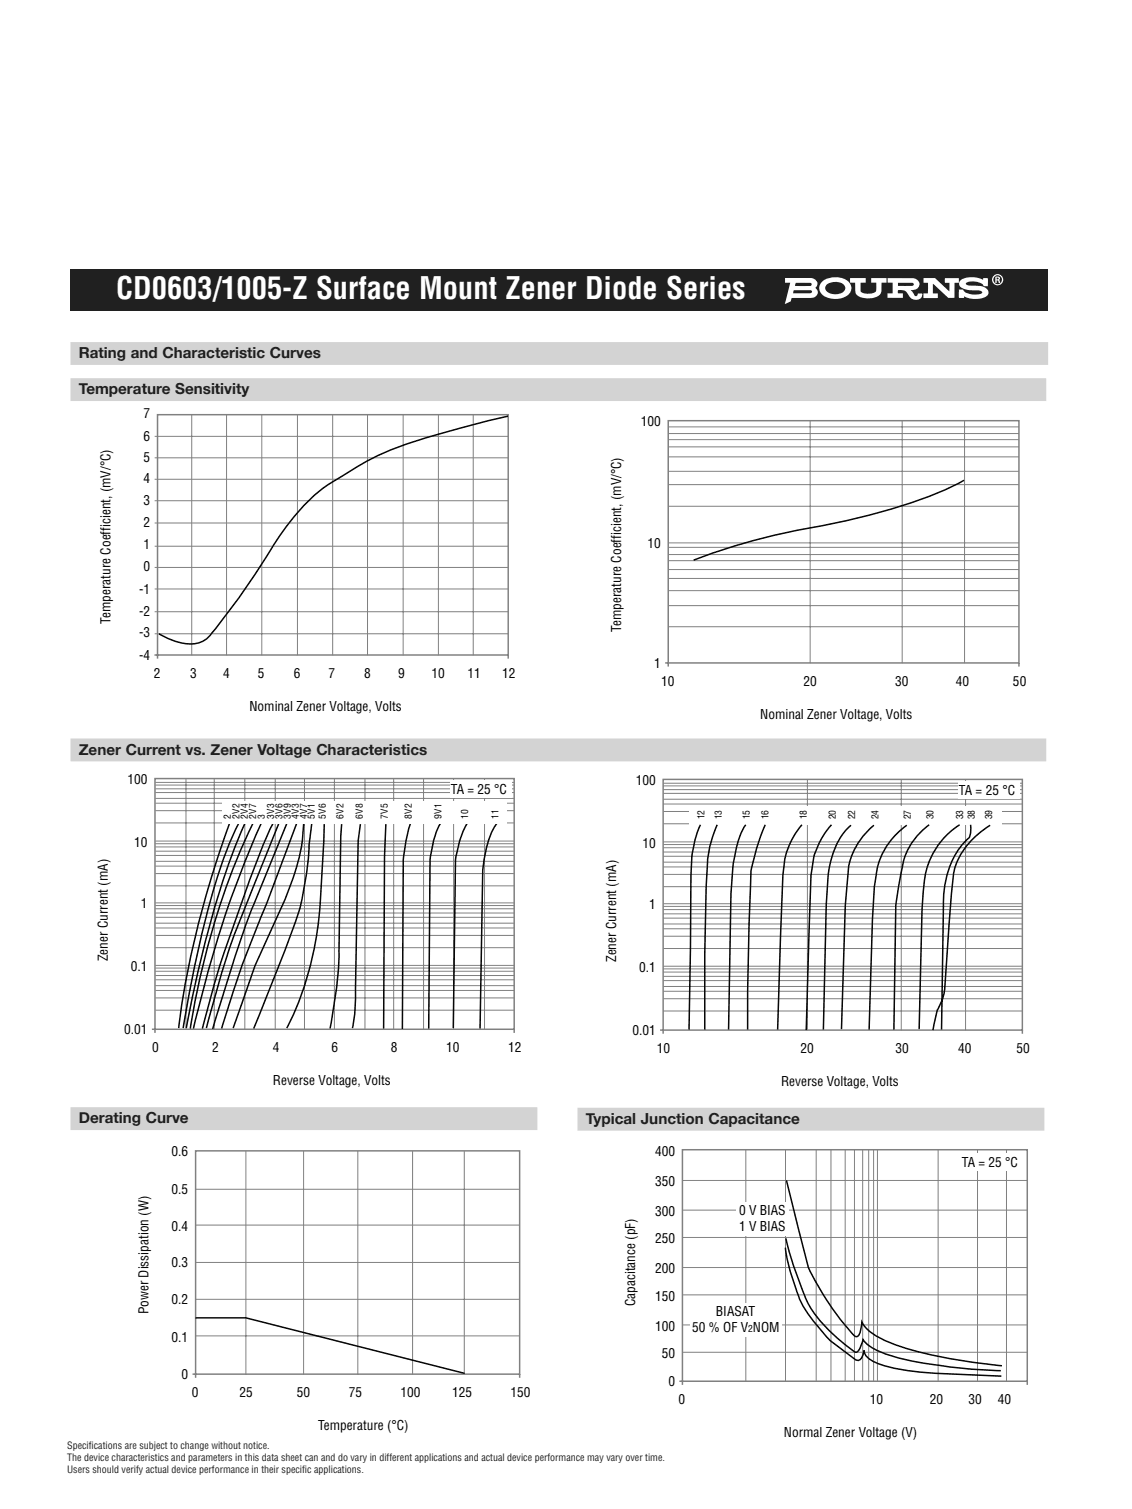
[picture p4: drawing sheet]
<svg xmlns="http://www.w3.org/2000/svg" width="210mm" height="279mm" viewBox="0 0 210 279" stroke-linecap="round" stroke-linejoin="round" font-family="sans-serif">
<!-- layer: Layer 1 -->
<path d="M13.1 49.7h180.9v7.8h-180.9z" fill="#231f20"/>
<g fill="#fff">
<path d="M145.3 51.5h4.9a1.02 1.02 0 0 1 1 .5 1.02 1.02 0 0 1-.2 1.2l-.1 .1a1.03 1.03 0 0 1 .4 1.3 1.03 1.03 0 0 1-1.2 .6h-3.5a1.49 1.49 0 0 1-1.3 1l1-3.8h-1zM146.9 53.8l-.1 .5h3.2l.3-.2v-.2l-.3-.2zM147.3 52.4l-.1 .6 2.9-.1 .2-.2-.3-.3zM152.3 52.1a1.7 1.7 0 0 0-.6 1.7 1.7 1.7 0 0 0 1.4 1.3 3.7 3.7 0 0 0 4.3-1 1.79 1.79 0 0 0-1.4-2.6 4.2 4.2 0 0 0-3.7 .6zM153 52.8a2.38 2.38 0 0 1 3.4 .3 1.22 1.22 0 0 1-1.3 1.4h-.5a1.72 1.72 0 0 1-1.9-1.2zM157.4 51.5v.8l.9 .1v.7a1.56 1.56 0 0 0 1.5 2.1 3.1 3.1 0 0 0 3.3-.9l.1-2h.9v-.8h-2.8v.8l.9 .1v.8a.89 .89 0 0 1-.9 1.2h-.9a1.24 1.24 0 0 1-1.1-.5v-1.5l1-.1v-.8zM164.3 51.5v.8h.9v2h-.9v.8h2.8v-.8h-.8v-.6a1.71 1.71 0 0 1 2.1 1.2 1.25 1.25 0 0 0 1.4 .6 1.25 1.25 0 0 0 .9-1.2h-.8a.36 .36 0 0 1-.2 .5 .36 .36 0 0 1-.4-.1l-.7-1a1.31 1.31 0 0 0 1.6-1.3 1.35 1.35 0 0 0-1.2-.9zM166.2 52.4h2.7l.3 .2-.3 .3h-2.7zM171 51.5v.9h.8v.7v1.2l-.9 .1 .1 .8h2.6v-.9h-.9v-1.8l2.8 2.7 1.2-.1v-2.7h.8v-.9h-2.6v.9h.9l-.1 1.5-2.6-2.4zM177.8 51.9a.95 .95 0 0 0-.2 1 .95 .95 0 0 0 .9 .6l1.6 .3a1.85 1.85 0 0 1 1.7 .4 3.1 3.1 0 0 1-3 0l-.5-.6-.8 .1v1.5h.9l.1-.3a4.4 4.4 0 0 0 4.2-.1 .82 .82 0 0 0 .2-1.1 3 3 0 0 0-2.9-.8 1.4 1.4 0 0 1-1.2-.3v-.2a2.83 2.83 0 0 1 3.3 .5v.1h.8l-.1-1.5h-.7l-.1 .3a4.3 4.3 0 0 0-4.2 .1z"/>
<path d="M183.9 51.8a.81 .81 0 0 1 1.6 0 .81 .81 0 0 1-1.6 0zM183.6 51.8a1.05 1.05 0 0 0 2.1 0 1.05 1.05 0 0 0-2.1 0zM184.3 51.2v1.2h.2v-.5l.3 .1 .1 .4h.2l-.2-.6 .2-.3-.1-.2zM184.5 51.4h.3v.3h-.3z"/>
</g>
<path d="M13.1 65.4h180.9M13.1 72.1h180.6" fill="none" stroke="#d1d3d4" stroke-width="4.2" stroke-linecap="butt"/>
<path d="M15.9 75.3h81.5v62.1h-81.5z" fill="#fff"/>
<g fill="none" stroke="#808080" stroke-width=".19">
<path d="M35.5 76.8v44.5M41.9 76.8v44.5M48.5 76.8v44.5M55.1 76.8v44.5M61.6 76.8v44.5M68 76.8v44.5M74.6 76.8v44.5M81.2 76.8v44.5M87.6 76.8v44.5M28.6 96.8h65.5M28.6 92.7h65.5M28.6 88.7h65.5"/>
<path d="M28.6 84.8h65.5M28.6 80.8h65.5M28.6 105.1h65.5M28.6 101.1h65.5M28.6 117.3h65.5M28.6 113.3h65.5M28.6 109.1h65.5"/>
</g>
<path d="M29.2 76.8h64.9v44.5h-64.9zM28.6 121.3h.6v.7M94.1 121.3v.7" fill="none" stroke="#808080" stroke-width=".28"/>
<path d="M94 77.1a160.4 160.4 0 0 0-22.1 6.4 74.9 74.9 0 0 0-13.2 7.8 49.6 49.6 0 0 0-9.5 11.9 112.5 112.5 0 0 1-10.9 15 5.8 5.8 0 0 1-5.7 .6l-1.9-.8-1.3-.7" fill="none" stroke="#000" stroke-width=".28"/>
<path d="M111.1 75.3h86.8v61.1h-86.8z" fill="#fff"/>
<path d="M123.7 77.9h64.9v44.8h-64.9zM123.1 122.7h.6v.7M188.6 122.7v.7" fill="none" stroke="#808080" stroke-width=".28"/>
<g fill="none" stroke="#808080" stroke-width=".19">
<path d="M123.7 79h64.9M150 77.9v44.9M167 77.9v44.9M178.6 77.9v44.9M123.7 93.7h64.9M123.7 89.7h64.9M123.7 87.3h64.9M123.7 84.6h64.9M123.7 82.7h64.9M123.7 81.4h64.9M123.7 80.3h64.9M123.7 116h64.9"/>
<path d="M123.7 112.1h64.9M123.7 109.4h64.9M123.7 107.1h64.9M123.7 105.5h64.9M123.7 103.8h64.9M123.7 102.7h64.9M123.7 101.3h64.9M123.7 100.5h64.9"/>
</g>
<path d="M178.5 88.9a79.3 79.3 0 0 1-20.2 7.1l-2 .5a218.6 218.6 0 0 0-17.5 3.8l-5 1.5-5.4 1.9" fill="none" stroke="#000" stroke-width=".28"/>
<path d="M13.1 138.9h180.6" fill="none" stroke="#d1d3d4" stroke-width="4.2" stroke-linecap="butt"/>
<path d="M15.9 141.3h83.6v62.1h-83.6z" fill="#fff"/>
<path d="M28.7 144.2h66.5v46.4h-66.5zM28.1 190.6h.6v.6M95.2 190.6v.6" fill="none" stroke="#808080" stroke-width=".28"/>
<g fill="none" stroke="#808080" stroke-width=".19">
<path d="M28.8 159.5h66.4M28.8 158.4h66.4M28.8 157.6h66.4M28.8 156.8h66.4M28.8 156.2h66.4M28.8 155.7h66.4M28.8 152.4h66.4M28.8 150.1h66.4M28.8 148.7h66.4M28.8 147.8h66.4M28.8 146.7h66.4M28.8 146.1h66.4"/>
<path d="M28.8 145.4h66.4M28.8 144.9h66.4M34.4 144.2v46.4M39.7 144.2v46.4M45.3 144.2v46.4M51 144.2v46.4M56.4 144.2v46.4M61.9 144.2v46.4M67.6 144.2v46.4M72.9 144.2v46.4M78.4 144.2v46.4M84 144.2v46.4"/>
<path d="M89.7 144.2v46.4M28.8 179.8h66.4M28.8 179.2h66.4M28.8 178.7h66.4M28.8 175.5h66.4M28.8 173.2h66.4M28.8 171.8h66.4M28.8 170.9h66.4M28.8 169.8h66.4M28.8 169.1h66.4M28.8 168.3h66.4M28.8 167.7h66.4"/>
<path d="M28.8 167.2h66.4M28.8 164h66.4M28.8 161.7h66.4M28.8 160.4h66.4M28.8 187h66.4M28.8 184.8h66.4M28.8 183.4h66.4M28.8 182.5h66.4M28.8 181.4h66.4M28.8 180.6h66.4"/>
</g>
<g fill="none" stroke="#000" stroke-width=".28">
<path d="M42.5 152.4a165.4 165.4 0 0 0-9.4 38M44.2 152.5a98.4 98.4 0 0 0-7.2 22.2l-1.6 7.1-1.5 8.6M45.3 152.5a166.4 166.4 0 0 0-9.7 32l-1.1 5.9M46.8 152.5a140.7 140.7 0 0 0-11.6 37.9M48.4 152.4a200 200 0 0 0-12.6 38M50.5 152.5a198.6 198.6 0 0 0-8.1 21.1 192.8 192.8 0 0 0-4.9 16.8M51.6 152.5l-3.8 9.4a177.3 177.3 0 0 0-8.5 24.4l-1.1 4.1M53.1 152.5l-6.1 14.8a304 304 0 0 0-7.6 23.2M54.9 152.5l-5.5 14.8a186.4 186.4 0 0 0-8.4 23.1M56.2 152.4a41.6 41.6 0 0 1-3.7 14.7l-5.3 11.7-4 11.6M57.7 152.5l-.5 4a52.1 52.1 0 0 1-4 18.3l-6.2 15.6M60 152.6a178.1 178.1 0 0 1-1.3 20 55.2 55.2 0 0 1-5.6 17.8"/>
<path d="M63.2 152.6l-.1 2.2-.3 21.3a86.8 86.8 0 0 1-1.7 14.3M66.7 152.6l-.4 3-.5 27.4a26.3 26.3 0 0 1-.6 7.4M71.4 152.6l-.2 5.9-.2 31.9M76 152.5a34.7 34.7 0 0 0-1.3 6.7l-.2 31.3M81.5 152.5a19.1 19.1 0 0 0-1.9 6.7l-.2 31.2M86.6 152.3a19.2 19.2 0 0 0-2.3 6.9l-.4 31.2M92.1 152.3a15.5 15.5 0 0 0-2.6 7.5l-.1 1.4-.5 29.2"/>
</g>
<g fill="#fff">
<path d="M83.3 144.6h11.4v3.1h-11.4z"/>
<path d="M41.2 148.4h52.7v4.1h-52.7z"/>
<path d="M111.1 141.3h86.8v61.1h-86.8z"/>
</g>
<path d="M122.8 144.3h66.5v46.4h-66.5zM122.2 190.7h.6v.7M189.3 190.7v.7" fill="none" stroke="#808080" stroke-width=".28"/>
<g fill="none" stroke="#808080" stroke-width=".19">
<path d="M122.8 159.6h66.5M122.8 158.5h66.5M122.8 157.8h66.5M122.8 157h66.5M122.8 156.4h66.5M122.8 155.9h66.5M122.8 152.5h66.5M122.8 150.3h66.5M122.8 148.9h66.5M122.8 148h66.5M122.8 146.9h66.5M122.8 146.2h66.5"/>
<path d="M122.8 145.5h66.5M122.8 145h66.5M149.5 144.3v46.5M166.8 144.3v46.5M178.7 144.3v46.5M122.8 180h66.5M122.8 179.4h66.5M122.8 178.9h66.5M122.8 175.6h66.5M122.8 173.4h66.5M122.8 172h66.5M122.8 171.1h66.5"/>
<path d="M122.8 170h66.5M122.8 169.2h66.5M122.8 168.4h66.5M122.8 167.8h66.5M122.8 167.3h66.5M122.8 164.2h66.5M122.8 161.9h66.5M122.8 160.5h66.5M122.8 187.2h66.5M122.8 184.9h66.5M122.8 183.5h66.5M122.8 182.7h66.5"/>
<path d="M122.8 181.6h66.5M122.8 180.8h66.5"/>
</g>
<g fill="#fff">
<path d="M177.4 144.7h11.4v3.2h-11.4z"/>
<path d="M127.6 149.3h57.8v3.4h-57.8z"/>
</g>
<g fill="none" stroke="#000" stroke-width=".28">
<path d="M129.7 152.7a21.1 21.1 0 0 0-1.6 5.8l-.2 3.6-.4 28.5M132.8 152.7a19.1 19.1 0 0 0-1.8 6.7l-.3 4.7-.2 12.6v13.9M138 152.7a20 20 0 0 0-2.3 7.9l-.4 4.9-.4 25.1M141.7 152.7a44.8 44.8 0 0 0-2.7 8.6 652.6 652.6 0 0 0-.6 29.3M148.5 152.7a14.6 14.6 0 0 0-3.2 6.4l-.4 3-.9 28.5M153.9 152.7a15.6 15.6 0 0 0-3.2 5.9l-.6 3.5-.9 28.6M157.5 152.8a14.5 14.5 0 0 0-4.2 9.1l-.4 5.6-.5 23.1M161.8 152.8a13.1 13.1 0 0 0-4.7 7.7l-.6 7.1-.7 22.9M167.9 152.8a13 13 0 0 0-5.7 9.2l-.3 2.2-.4 6-.6 20.4M172 152.7a12.4 12.4 0 0 0-5.2 8.8l-1 6.1-.3 23M177.6 152.7a14.9 14.9 0 0 0-6.7 12.4l-.2 3.6-.6 21.8M179.7 152.7a3.1 3.1 0 0 1-1.5 3.6 17.5 17.5 0 0 0-3.6 11.2l-.3 23.1"/>
<path d="M183.3 152.8a13.9 13.9 0 0 0-6.7 8.7l-.6 6-.8 11.3a16.6 16.6 0 0 1-.9 6.6l-.3 .7a12.5 12.5 0 0 0-1.3 4.6"/>
</g>
<path d="M13.1 207.1h86.4" fill="none" stroke="#d1d3d4" stroke-width="4.2" stroke-linecap="butt"/>
<path d="M15.9 209.5h83.6v58.5h-83.6z" fill="#fff"/>
<path d="M36.2 213.1h60v41.3h-60zM35.6 254.4h.6v.7M96.2 254.4v.7" fill="none" stroke="#808080" stroke-width=".28"/>
<path d="M45.5 213.1v41.4M56.2 213.1v41.4M66.2 213.1v41.4M76.4 213.1v41.4M85.9 213.1v41.4M36.2 233.8h60M36.2 226.8h60M36.2 220.2h60M36.2 240.6h60M36.2 247.3h60" fill="none" stroke="#808080" stroke-width=".19"/>
<path d="M36.2 244h9.3l40.5 10.3" fill="none" stroke="#000" stroke-width=".28"/>
<path d="M111.1 209.5h86.8v58.9h-86.8z" fill="#fff"/>
<path d="M126.3 212.9h63.9v42.8h-63.9zM125.8 255.7h.5v.7M190.2 255.7v.7" fill="none" stroke="#808080" stroke-width=".28"/>
<g fill="none" stroke="#808080" stroke-width=".19">
<path d="M126.3 218.6h63.9M138.1 212.9v42.9M145.4 212.9v42.9M151.1 212.9v42.9M153.8 212.9v42.9M156.5 212.9v42.9M158.2 212.9v42.9M159.7 212.9v42.9M160.8 212.9v42.9M161.7 212.9v42.9M162.4 212.9v42.9M173.7 212.9v42.9"/>
<path d="M181 212.9v42.9M186.3 212.9v42.9M126.3 239.8h63.9M126.3 234.7h63.9M126.3 229.1h63.9M126.3 224.1h63.9M126.3 250.4h63.9M126.3 245.3h63.9"/>
</g>
<path d="M145.6 218.6l3.2 12.8a19.1 19.1 0 0 0 3.3 7.9 46.4 46.4 0 0 0 6 8l.5 .2a2.84 2.84 0 0 0 .9-2.5l.1-.2a8.9 8.9 0 0 0 4.7 3.6 73 73 0 0 0 17.9 4.1l3.3 .4M145.4 231a39 39 0 0 0 3.3 11 42.2 42.2 0 0 0 5 6.2l4.5 3.5 .5 .2a1.67 1.67 0 0 0 1.2-1.7l.1-.2 .2 .9a7.2 7.2 0 0 0 4.3 2.2 51.9 51.9 0 0 0 9.1 1.2l11.8 .5M145.5 229.3a74 74 0 0 0 4 11.9 27.7 27.7 0 0 0 9 9.2 3.1 3.1 0 0 0 1.2-2.2l.1-.2a8 8 0 0 0 4.1 2.7 75.8 75.8 0 0 0 15.7 2.8l5.7 .3" fill="none" stroke="#000" stroke-width=".28"/>
<g fill="#fff">
<path d="M136.3 222.5h9.7v6.3h-9.7z"/>
<path d="M177.9 213.5h11.5v3.2h-11.5z"/>
<path d="M127.8 241.2h16.9v6.3h-16.9z"/>
</g>
<path d="M106.9 207.2h86.4" fill="none" stroke="#d1d3d4" stroke-width="4.2" stroke-linecap="butt"/>
<text font-size="5.6" fill="#fff" x="21.5" y="55.3">CD0603/1005-Z Surface Mount Zener Diode Series</text>
<g font-size="2.8" fill="#231f20">
<text x="14.6" y="66.3">Rating and Characteristic Curves</text>
<text x="14.6" y="73">Temperature Sensitivity</text>
<text x="14.6" y="139.7">Zener Current vs. Zener Voltage Characteristics</text>
<text x="14.6" y="208">Derating Curve</text>
<text x="108.4" y="208.1">Typical Junction Capacitance</text>
</g>
<g font-size="2.5">
<text x="26.6" y="77.4">7</text>
<text x="26.6" y="81.6">6</text>
<text x="118.6" y="78.8">100</text>
<text x="26.6" y="89.5">4</text>
<text x="26.6" y="85.5">5</text>
<text x="26.6" y="93.5">3</text>
<text x="26.6" y="101.7">1</text>
<text x="26.6" y="97.6">2</text>
<text x="119.9" y="101.4">10</text>
<text x="26.6" y="105.8">0</text>
<text x="25.7" y="110">-1</text>
<text x="20.4" y="115.5" transform="rotate(-90 20.4 115.5)">Temperature Coefficient, (mV/°C)</text>
<text x="25.7" y="117.9">-3</text>
<text x="25.7" y="114">-2</text>
<text x="115" y="116.9" transform="rotate(-90 115 116.9)">Temperature Coefficient, (mV/°C)</text>
<text x="25.7" y="122.2">-4</text>
<text x="28.5" y="125.5">2</text>
<text x="35.2" y="125.5">3</text>
<text x="41.3" y="125.5">4</text>
<text x="47.8" y="125.5">5</text>
<text x="54.4" y="125.5">6</text>
<text x="60.8" y="125.5">7</text>
<text x="67.4" y="125.5">8</text>
<text x="73.7" y="125.5">9</text>
<text x="79.9" y="125.5">10</text>
<text x="86.5" y="125.5">11</text>
<text x="93" y="125.5">12</text>
<text x="121.1" y="123.7">1</text>
<text x="46.2" y="131.6">Nominal Zener Voltage, Volts</text>
<text x="122.4" y="127">10</text>
<text x="148.8" y="127">20</text>
<text x="165.7" y="127">30</text>
<text x="176.9" y="127">40</text>
<text x="187.5" y="127">50</text>
<text x="140.7" y="133.1">Nominal Zener Voltage, Volts</text>
<text x="23.6" y="145.3">100</text>
<text x="83.4" y="147.1">TA = 25 °C</text>
<text x="117.7" y="145.4">100</text>
<text x="177.5" y="147.2">TA = 25 °C</text>
<text x="24.8" y="156.8">10</text>
<text x="118.9" y="156.9">10</text>
<text x="26.1" y="168.1">1</text>
<text x="120.2" y="168.3">1</text>
<text x="20" y="178" transform="rotate(-90 20 178)">Zener Current (mA)</text>
<text x="24.2" y="179.8">0.1</text>
<text x="114" y="178.1" transform="rotate(-90 114 178.1)">Zener Current (mA)</text>
<text x="118.3" y="180">0.1</text>
<text x="23" y="191.5">0.01</text>
<text x="117.1" y="191.6">0.01</text>
<text x="28.1" y="194.8">0</text>
<text x="39.3" y="194.8">2</text>
<text x="50.5" y="194.8">4</text>
<text x="61.4" y="194.8">6</text>
<text x="72.3" y="194.8">8</text>
<text x="82.6" y="194.8">10</text>
<text x="94.1" y="194.8">12</text>
<text x="121.6" y="194.9">10</text>
<text x="148.2" y="194.9">20</text>
<text x="165.8" y="194.9">30</text>
<text x="177.4" y="194.9">40</text>
<text x="188.1" y="194.9">50</text>
<text x="50.5" y="200.9">Reverse Voltage, Volts</text>
<text x="144.6" y="201.1">Reverse Voltage, Volts</text>
<text x="31.8" y="214">0.6</text>
<text x="121.3" y="214.1">400</text>
<text x="31.8" y="221.1">0.5</text>
<text x="121.3" y="219.7">350</text>
<text x="178.1" y="216.1">TA = 25 °C</text>
<text x="31.8" y="227.9">0.4</text>
<text x="121.3" y="225.2">300</text>
<text x="136.8" y="225">0 V BIAS</text>
<text x="136.8" y="228">1 V BIAS</text>
<text x="121.3" y="230.2">250</text>
<text x="31.8" y="234.6">0.3</text>
<text x="121.3" y="235.8">200</text>
<text x="27.5" y="243.4" transform="rotate(-90 27.5 243.4)">Power Dissipation (W)</text>
<text x="31.8" y="241.4">0.2</text>
<text x="117.6" y="241.8" transform="rotate(-90 117.6 241.8)">Capacitance (pF)</text>
<text x="121.3" y="240.9">150</text>
<text x="132.5" y="243.7">BIASAT</text>
<text x="31.8" y="248.4">0.1</text>
<text x="121.3" y="246.4">100</text>
<text x="122.5" y="251.5">50</text>
<text x="128.1" y="246.7">50 % OF V</text>
<text x="139.4" y="246.7">NOM</text>
<text x="33.6" y="255.3">0</text>
<text x="123.7" y="256.7">0</text>
<text x="35.5" y="258.6">0</text>
<text x="44.3" y="258.6">25</text>
<text x="54.9" y="258.6">50</text>
<text x="64.6" y="258.6">75</text>
<text x="74.1" y="258.6">100</text>
<text x="83.7" y="258.6">125</text>
<text x="94.5" y="258.6">150</text>
<text x="125.6" y="259.9">0</text>
<text x="161" y="259.9">10</text>
<text x="172.1" y="259.9">20</text>
<text x="179.3" y="259.9">30</text>
<text x="184.7" y="259.9">40</text>
<text x="58.9" y="264.8">Temperature (°C)</text>
<text x="145.1" y="266.1">Normal Zener Voltage (V)</text>
</g>
<g font-size="1.9" fill="#231f20">
<text x="12.4" y="268.3">Specifications are subject to change without notice.</text>
<text x="12.4" y="270.5">The device characteristics and parameters in this data sheet can and do vary in different applications and actual device performance may vary over time.</text>
<text x="12.4" y="272.8">Users should verify actual device performance in their specific applications.</text>
</g>
<g font-size="1.8">
<text x="42.7" y="151.6" transform="rotate(-90 42.7 151.6)">2</text>
<text x="44.3" y="151.6" transform="rotate(-90 44.3 151.6)">2V2</text>
<text x="45.9" y="151.6" transform="rotate(-90 45.9 151.6)">2V4</text>
<text x="47.4" y="151.6" transform="rotate(-90 47.4 151.6)">2V7</text>
<text x="49" y="151.6" transform="rotate(-90 49 151.6)">3</text>
<text x="50.8" y="151.6" transform="rotate(-90 50.8 151.6)">3V3</text>
<text x="52.3" y="151.6" transform="rotate(-90 52.3 151.6)">3V6</text>
<text x="53.8" y="151.6" transform="rotate(-90 53.8 151.6)">3V9</text>
<text x="55.3" y="151.6" transform="rotate(-90 55.3 151.6)">4V3</text>
<text x="56.8" y="151.6" transform="rotate(-90 56.8 151.6)">4V7</text>
<text x="58.3" y="151.6" transform="rotate(-90 58.3 151.6)">5V1</text>
<text x="60.3" y="151.6" transform="rotate(-90 60.3 151.6)">5V6</text>
<text x="63.6" y="151.6" transform="rotate(-90 63.6 151.6)">6V2</text>
<text x="67.1" y="151.6" transform="rotate(-90 67.1 151.6)">6V8</text>
<text x="71.8" y="151.6" transform="rotate(-90 71.8 151.6)">7V5</text>
<text x="76.2" y="151.6" transform="rotate(-90 76.2 151.6)">8V2</text>
<text x="81.7" y="151.6" transform="rotate(-90 81.7 151.6)">9V1</text>
<text x="86.7" y="151.6" transform="rotate(-90 86.7 151.6)">10</text>
<text x="92.3" y="151.6" transform="rotate(-90 92.3 151.6)">11</text>
<text x="130.4" y="151.7" transform="rotate(-90 130.4 151.7)">12</text>
<text x="133.6" y="151.7" transform="rotate(-90 133.6 151.7)">13</text>
<text x="138.8" y="151.7" transform="rotate(-90 138.8 151.7)">15</text>
<text x="142.3" y="151.7" transform="rotate(-90 142.3 151.7)">16</text>
<text x="149.4" y="151.7" transform="rotate(-90 149.4 151.7)">18</text>
<text x="154.7" y="151.7" transform="rotate(-90 154.7 151.7)">20</text>
<text x="158.3" y="151.7" transform="rotate(-90 158.3 151.7)">22</text>
<text x="162.6" y="151.7" transform="rotate(-90 162.6 151.7)">24</text>
<text x="168.6" y="151.7" transform="rotate(-90 168.6 151.7)">27</text>
<text x="172.8" y="151.7" transform="rotate(-90 172.8 151.7)">30</text>
<text x="178.3" y="151.7" transform="rotate(-90 178.3 151.7)">33</text>
<text x="180.5" y="151.7" transform="rotate(-90 180.5 151.7)">38</text>
<text x="183.7" y="151.7" transform="rotate(-90 183.7 151.7)">39</text>
<text x="138.5" y="246.7">2</text>
</g>
</svg>
